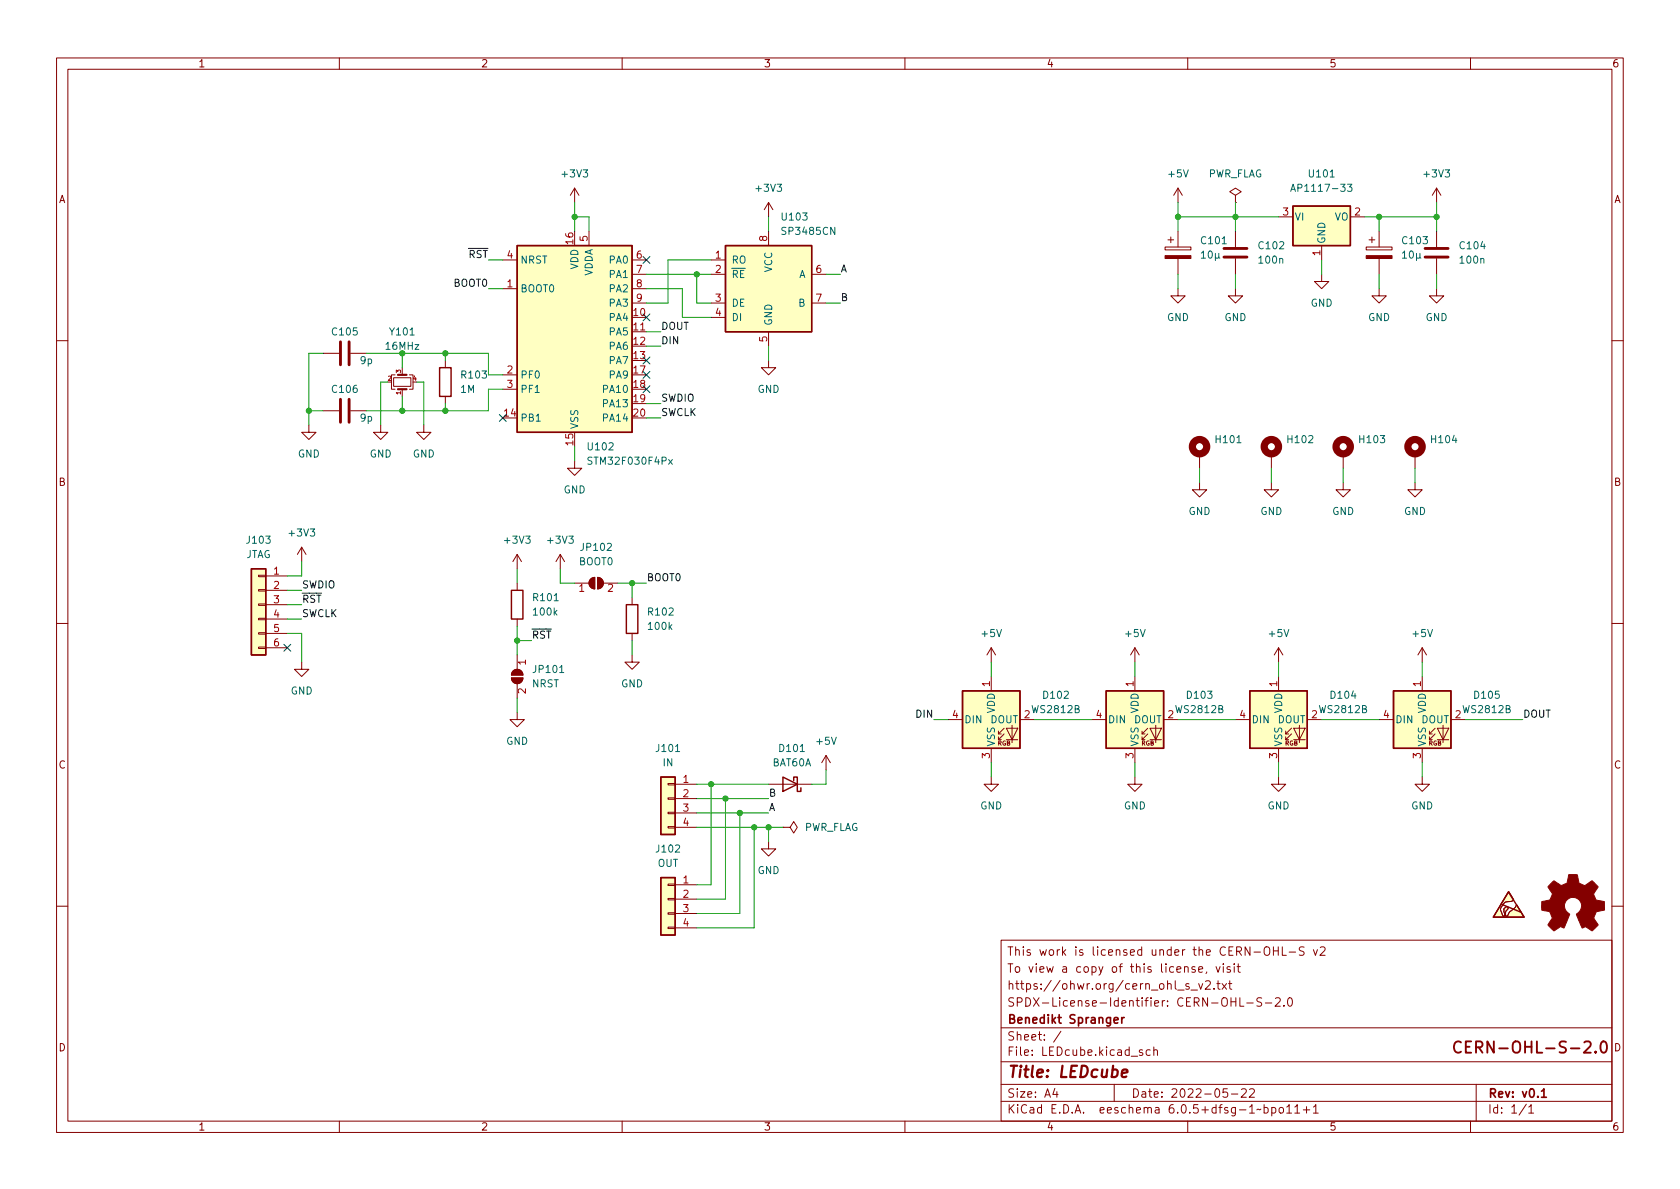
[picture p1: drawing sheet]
<svg xmlns="http://www.w3.org/2000/svg" width="297mm" height="210mm" viewBox="0 0 297 210" stroke-linecap="round" stroke-linejoin="round" font-family="sans-serif">
<g fill="none" stroke="#840000" stroke-width=".18">
<path d="M10 10.2h277v190.1h-277zM12 12.2h273v186.1h-273zM60 10.2v2M110 10.2v2M160 10.2v2M210 10.2v2M260 10.2v2M101.6 33.3l-.8 1.2M101.6 33.3v2.5M101.6 33.3l.8 1.2M135.9 35.8l-.8 1.3M135.9 35.8v2.5"/>
<path d="M135.9 35.8l.8 1.3M208.3 33.3l-.8 1.2M208.3 33.3v2.5M208.3 33.3l.7 1.2M218.4 34.5l1.1-.6-1.1-.6-1 .6 1 .6v1.3M218.4 35.8h.1M226.1 38.3h2.5M238.8 38.3h2.5M254 33.3v2.5M254 33.3l-.8 1.2M254 33.3l.8 1.2M88.9 51h2.5"/>
<path d="M88.9 46h2.5M104.1 40.9v2.5M111.8 51h2.5M111.8 58.7h2.5M111.8 46h2.5M111.8 48.5h2.5M111.8 53.6h2.5M125.7 46h2.6M125.7 48.5h2.6M125.7 53.6h2.6M125.7 56.1h2.6M135.9 40.9v2.5"/>
<path d="M135.9 58.7v2.5M143.5 48.5h2.5M143.5 53.6h2.5M206 43.7h4.6v.5h-4.6zM206.5 42.4h1M207 41.9v1M208.3 51v1.3h1.2l-1.2 1.3-1.3-1.3h1.3M208.3 40.9v2.8M208.3 45.7v2.8M218.4 51v1.3h1.3l-1.3 1.3-1.2-1.3h1.2M218.4 40.9v2.8M218.4 45.7v2.8"/>
<path d="M233.7 48.5v1.3h1.2l-1.2 1.2-1.3-1.2h1.3M233.7 43.4v2.6M241.6 43.7h4.5v.5h-4.5zM242.1 42.4h1M242.6 41.9v1M243.8 51v1.3h1.3l-1.3 1.3-1.2-1.3h1.2M243.8 40.9v2.8M243.8 45.7v2.8M254 51v1.3h1.3l-1.3 1.3-1.3-1.3h1.3M254 40.9v2.8M254 45.7v2.8M10 60.2h2"/>
<path d="M54.6 75.2v1.2h1.3l-1.3 1.3-1.3-1.3h1.3M57.1 62.5h2.8M57.1 72.6h2.8M62 62.5h2.8M62 72.6h2.8M67.3 75.2v1.2h1.3l-1.3 1.3-1.3-1.3h1.3M69.6 66.8h3v1.5h-3zM69.8 66.3h-.6v2.5h.6M71.1 65v1.3M71.1 68.8v1.3M72.4 66.3h.6v2.5h-.6M74.9 75.2v1.2h1.3l-1.3 1.3-1.2-1.3h1.2"/>
<path d="M78.7 63.7v1.3M78.7 70.1v1.3M88.9 66.3h2.5M88.9 68.8h2.5M135.9 63.7v1.3h1.3l-1.3 1.3-1.3-1.3h1.3M285 60.2h2M53.3 96.8l-.7 1.2M53.3 96.8v2.5M53.3 96.8l.8 1.2M91.4 98v2.6M91.4 98l-.7 1.3M91.4 98l.8 1.3"/>
<path d="M99.1 98l-.8 1.3M99.1 98v2.6M99.1 98l.7 1.3M101.6 81.5v1.3h1.3l-1.3 1.3-1.3-1.3h1.3M212.1 85.3v1.3h1.3l-1.3 1.3-1.3-1.3h1.3M212.1 80.3v2.5M224.8 85.3v1.3h1.3l-1.3 1.3-1.3-1.3h1.3M224.8 80.3v2.5M237.5 85.3v1.3h1.3l-1.3 1.3-1.3-1.3h1.3M237.5 80.3v2.5M250.2 85.3v1.3h1.3l-1.3 1.3-1.3-1.3h1.3M250.2 80.3v2.5"/>
<path d="M10 110.2h2M45.7 114.4h1.3v.3h-1.3zM45.7 111.9h1.3v.2h-1.3zM45.7 109.3h1.3v.3h-1.3zM45.7 106.8h1.3v.3h-1.3zM45.7 104.3h1.3v.2h-1.3zM45.7 101.7h1.3v.3h-1.3zM47 101.8h3.8M47 104.4h3.8M47 106.9h3.8M47 109.5h3.8M47 112h3.8"/>
<path d="M47 114.5h3.8M53.3 117.1v1.3h1.3l-1.3 1.2-1.2-1.2h1.2M90.4 119.9h2.1a1.02 1.02 0 0 1-1.1 1 1.02 1.02 0 0 1-1-1zM90.7 118.7a1.02 1.02 0 0 1 1.1-.3 1.02 1.02 0 0 1 .7 1h-2.1zM91.4 103.1v1.3M91.4 109.5v1.2M91.4 115.8v2.6M101.6 103.1h2.5M104.4 102.4l.8-.3v2a1.02 1.02 0 0 1-1-.6 1.02 1.02 0 0 1 .2-1.1zM105.7 102.1v2M105.7 102.1a1.02 1.02 0 0 1 1 1 1.02 1.02 0 0 1-1 1M106.7 103.1h2.5"/>
<path d="M111.8 115.8v1.3h1.2l-1.2 1.3-1.3-1.3h1.3M111.8 105.7v1.2M111.8 112v1.3M175.3 114.5v2.6M175.3 119.6v2.6M175.3 114.5l-.8 1.3M175.3 114.5l.7 1.3M200.7 114.5l-.8 1.3M200.7 114.5v2.6M200.7 119.6v2.6M200.7 114.5l.7 1.3M226.1 114.5l-.8 1.3"/>
<path d="M226.1 114.5v2.6M226.1 119.6v2.6M226.1 114.5l.7 1.3M251.5 114.5v2.6M251.5 119.6v2.6M251.5 114.5l-.8 1.3M251.5 114.5l.7 1.3M285 110.2h2M91.4 126v1.2h1.3l-1.3 1.3-1.2-1.3h1.2M91.4 120.9v2.5M118.1 138.6h1.3v.2h-1.3zM119.4 138.7h3.8"/>
<path d="M135.9 138.7h7.6M146 133.6l-.7 1.3M146 133.6v2.5M146 133.6l.8 1.3M167.6 127.2h2.6M175.3 137.4v1.3h1.2l-1.2 1.2-1.3-1.2h1.3M175.3 132.3v2.6M176.5 129.8h.5M177.5 129.8l-1 1v-.5M177.5 128.8l-1 1v-.5M177.9 128.8h2.1l-1.1 2zM177.9 130.8h2.1"/>
<path d="M178.9 128.3v3M180.3 127.2h2.6M193 127.2h2.6M200.7 137.4v1.3h1.2l-1.2 1.2-1.3-1.2h1.3M200.7 132.3v2.6M201.9 129.8h.5M202.9 129.8l-1 1v-.5M202.9 128.8l-1 1v-.5M203.3 128.8h2.1l-1.1 2zM203.3 130.8h2.1M204.3 128.3v3M205.7 127.2h2.6"/>
<path d="M218.4 127.2h2.6M226.1 137.4v1.3h1.2l-1.2 1.2-1.3-1.2h1.3M226.1 132.3v2.6M227.3 129.8h.5M228.3 129.8l-1 1v-.5M228.3 128.8l-1 1v-.5M228.7 128.8h2.1l-1.1 2zM228.7 130.8h2.1M229.7 128.3v3M231.1 127.2h2.6M243.8 127.2h2.6M251.5 137.4v1.3h1.2l-1.2 1.2-1.3-1.2h1.3"/>
<path d="M251.5 132.3v2.6M252.7 129.8h.5M253.7 129.8l-1 1v-.5M253.7 128.8l-1 1v-.5M254.1 128.8h2.1l-1.1 2zM254.1 130.8h2.1M255.1 128.3v3M256.5 127.2h2.6M118.1 158.9h1.3v.2h-1.3zM118.1 156.3h1.3v.3h-1.3zM118.1 146.2h1.3v.2h-1.3zM118.1 143.6h1.3v.3h-1.3z"/>
<path d="M118.1 141.1h1.3v.2h-1.3zM119.4 156.5h3.8M119.4 159h3.8M119.4 141.2h3.8M119.4 143.8h3.8M119.4 146.3h3.8M135.9 148.8v1.3h1.3l-1.3 1.3-1.3-1.3h1.3M138.4 146.3h1.3l.6-1 .7 1-.7 1-.6-1M138.4 146.3h.1M266.7 157.7l.9 1.4-.3 .3h-.5a1.49 1.49 0 0 0-1.4 1.1l-.1 .5 .5 1 .2-.2-.1-1 .2-.3a.31 .31 0 0 1 .5-.1 .31 .31 0 0 1-.2 .5 .92 .92 0 0 0-.2 1.1 .44 .44 0 0 0 .6-.5l1-.9 .4-.6 1.2 2.2h-5.3zM10 160.2h2M118.1 164h1.3v.2h-1.3z"/>
<path d="M118.1 161.4h1.3v.3h-1.3zM119.4 161.5h3.8M119.4 164.1h3.8M177 166.3h108v32h-108zM210.2 174l-.3-.1-.3 .2 .1 .3 .5 .1v.4h-.6M210.6 175.1h1.1M211.3 171l-.4-.1-.2 .2 .1 .3 .5 .1v.4h-.6M211.9 173.9l.4 1 .3-1M211.9 171.4l.7-.1v-.3l-.5-.1-.2 .2 .1 .8h.6M213.1 173.6l.6-.2 .2 .2 .1 .3-.9 1h.9M213.4 171.9l-.2 .2M214.6 174.8v.1"/>
<path d="M215 170.9l.4 1 .3-1M215.1 173.9h.6M215.4 173.4v1.3l.3 .2M216.1 173.9l.8 1M216.3 170.4v.2M216.3 170.9v1M216.9 173.9l-.8 1M217.2 173.9h.6M217.4 173.4v1.3l.4 .2M217.5 171l-.4-.1-.2 .2 .1 .3 .5 .1v.4h-.6M218.2 170.4v.2M218.2 170.9v1"/>
<path d="M218.7 170.9h.6M218.9 170.4v1.3l.4 .2M219.2 176.4v1.5h.7M220.4 177.4h1.2M223.1 176.5l-.6-.1-.2 .2v.4l.6 .3 .2 .3-.3 .3h-.6M223.6 167.6a.5 .5 0 0 1 .6-.2 .5 .5 0 0 1 .3 .5v.5a.5 .5 0 0 1-.5 .6 .5 .5 0 0 1-.5-.6zM223.7 177.4h1.2M225.1 167.4v1.5M225.1 168.1h.9M225.5 176.6l.6-.2 .2 .2 .1 .3-1 1h1M226 167.4v1.5M226.7 167.4v1.5h.7"/>
<path d="M227 177.8v.1M227.8 176.6l.2-.2a.81 .81 0 0 1 .6 .7 .81 .81 0 0 1-.3 .8h-.2a.81 .81 0 0 1-.3-1.3zM227.9 168.4h1.2M230.6 167.5l-.6-.1-.2 .2v.4l.6 .3 .2 .3-.3 .3h-.6M232.2 167.9l.4 1 .3-1M233.4 167.6l.6-.2 .2 .2 .1 .3-.9 1h.9M285 160.2h2M60 198.3v2M110 198.3v2M160 198.3v2M177 194.8h108M177 191.8h108"/>
<path d="M177 187.8h108M177 181.8h108M186.5 192.5l-.4 1h1M186.9 193v1M187.6 182.4l-1.3 1.9M197 191.8v3M202 185.7l-.4-.1-.2 .2 .1 .3 .5 .1v.4h-.6M203.4 185.7l-.5-.1-.3 .3v.4l.2 .3h.6M204 185.8l.2-.2 .4 .1v.9M204 185.1v1.5M210 198.3v2M217 192.5h-.7l-.1 .7 .2-.1 .5 .1 .2 .2-.1 .5-.2 .1-.6-.1"/>
<path d="M217.7 193.5h1.2M219.5 192.7l.6-.2 .2 .2 .1 .3-1 1h1M220.9 192.7l.6-.2 .2 .2 .1 .3-.9 1h.9M223.5 195.9l.4-.1 .3 .3v.4l-.1 .3h-.6M223.5 195.3v1.5M224.9 195.9l.4-.1 .3 .3v.4l-.2 .3h-.5M224.9 195.8v1.5M226.3 195.9l.3-.1 .3 .3v.4l-.3 .3h-.3l-.2-.3v-.4zM227.5 195.8l.4-.5v1.5M227.5 196.8h.9M228.9 195.8l.5-.5v1.5M228.9 196.8h.9"/>
<path d="M230.4 196.3h1.2M231 195.7v1.1M232.2 195.8l.4-.5v1.5M232.2 196.8h.9M260 198.3v2M261 191.8v6.5M269.9 195.3l-1.3 1.9M270.3 195.8l.4-.5v1.5M270.3 196.8h.9"/>
</g>
<path d="M198.3 179.9v1M198.8 179.9l-.3 .1-.2 .2M197 180.4l.7-.1-.1-.3-.4-.1-.2 .2 .1 .8h.5M272.6 193l.4-.5v1.5M272.6 194h.8" fill="none" stroke="#840000" stroke-width=".3"/>
<path d="M198.4 189.8l.9-.2v-.4l-.6-.1-.3 .3v1l.2 .1 .5-.1" fill="none" stroke="#840000" stroke-width=".4"/>
<path d="M277.7 185.4h1.6M280.1 184.3l.3-.1h.5a.54 .54 0 0 1 .3 .8l-1.2 1.2h1.3M282.1 186l.1 .1-.1 .1-.1-.1 .1-.1v.2M283.3 184.2a.47 .47 0 0 1 .7 .3 1.03 1.03 0 0 1-.5 1.7 1.33 1.33 0 0 1-.2-2z" fill="none" stroke="#840000" stroke-width=".33"/>
<g fill="#ffffc2" stroke="#ffffc2" stroke-width=".18">
<path d="M44.4 100.6h2.6v15.2h-2.6z"/>
<path d="M228.6 36.4h10.2v7h-10.2z"/>
<path d="M266.7 157.7l.9 1.4-.3 .3h-.5a1.49 1.49 0 0 0-1.4 1.1l-.1 .5 .5 1 .2-.2-.1-1 .2-.3a.31 .31 0 0 1 .5-.1 .31 .31 0 0 1-.2 .5 .92 .92 0 0 0-.2 1.1 .44 .44 0 0 0 .6-.5l1-.9 .4-.6 1.2 2.2h-5.3z"/>
<path d="M246.4 122.2h10.1v10.1h-10.1z"/>
<path d="M221 122.2h10.1v10.1h-10.1z"/>
<path d="M116.8 155.2h2.6v10.1h-2.6z"/>
<path d="M116.8 137.4h2.6v10.2h-2.6z"/>
<path d="M91.4 43.4h20.4v33h-20.4z"/>
<path d="M128.3 43.4h15.2v15.3h-15.2z"/>
<path d="M170.2 122.2h10.1v10.1h-10.1z"/>
<path d="M195.6 122.2h10.1v10.1h-10.1z"/>
</g>
<g fill="none" stroke="#840000" stroke-width=".25">
<path d="M228.6 36.4h10.2v7h-10.2zM91.4 43.4h20.4v33h-20.4zM128.3 43.4h15.2v15.3h-15.2zM77.7 65h2.1v5.1h-2.1zM44.4 100.6h2.6v15.2h-2.6zM90.4 104.4h2.1v5.1h-2.1zM110.7 106.9h2.1v5.1h-2.1zM116.8 137.4h2.6v10.2h-2.6zM138.4 137.4l2.6 1.3-2.6 1.2zM140.3 138v-.6h.7v2.5h.6v-.6M170.2 122.2h10.1v10.1h-10.1zM195.6 122.2h10.1v10.1h-10.1z"/>
<path d="M221 122.2h10.1v10.1h-10.1zM246.4 122.2h10.1v10.1h-10.1zM116.8 155.2h2.6v10.1h-2.6zM265.4 159.9l3.5 1.4M266.7 157.7l2.8 4.5h-5.5z"/>
</g>
<path d="M216.4 43.9h4.1M216.4 45.5h4.1M252 43.9h4M252 45.5h4M60.2 60.4v4.1M60.2 70.6v4.1M61.7 60.4v4.1M61.7 70.6v4.1" fill="none" stroke="#840000" stroke-width=".51"/>
<g fill="none" stroke="#006464" stroke-width=".18">
<path d="M228.2 33.8l.4-1.2 .5 1.2M228.3 33.5h.6M238.2 32.6h.8l-.4 .5 .4 .1v.5l-.2 .1-.6-.1M212.4 44.7l.4-.3v1.3M212.4 45.7h.7M213.7 44.5l.2-.1a.68 .68 0 0 1 .5 .6 .68 .68 0 0 1-.5 .7l-.2-.2-.1-.3zM214.9 44.8v1.3M215.5 45.5l.2 .2M215.5 44.8l-.1 .8-.3 .1-.2-.2M248 44.7l.3-.3v1.3M248 45.7h.7M249.3 44.5l.2-.1a.68 .68 0 0 1 .4 .6 .68 .68 0 0 1-.4 .7l-.2-.2-.1-.3z"/>
<path d="M250.5 44.8v1.3M251.1 45.5l.1 .2M251.1 44.8l-.1 .8-.4 .1-.1-.2M118.2 81.3l.7 .8M118.9 81.3l-.7 .8"/>
</g>
<g fill="none" stroke="#840000" stroke-width="1.3">
<circle cx="212.1" cy="79" r="1.27"/>
<circle cx="224.8" cy="79" r="1.27"/>
<circle cx="237.5" cy="79" r="1.27"/>
<circle cx="250.2" cy="79" r="1.27"/>
</g>
<g fill="#840000" stroke="#840000" stroke-width=".18">
<path d="M104.4 102.4l.8-.3v2a1.02 1.02 0 0 1-1-.6 1.02 1.02 0 0 1 .2-1.1z"/>
<path d="M105.7 102.1a1.02 1.02 0 0 1 1 1 1.02 1.02 0 0 1-1 1z"/>
<path d="M274.2 156.3l.6-.6 .8 .6a.62 .62 0 0 0 1.1 0h.2a1.62 1.62 0 0 0 .4-1.4l.1-.2h1.5l.1 .7a.74 .74 0 0 0 .7 1l.5 .2 1.3-.9 1 1.1-.4 .7a.75 .75 0 0 0-.1 1.2l.2 .5 1.5 .2v1.5l-1.4 .3-.1 .1a1.23 1.23 0 0 0-.3 1.2l.7 1-.1 .2-1 .9-.8-.5a.54 .54 0 0 0-.9 0l-1.1-2.4a2.33 2.33 0 0 0 .9-1.9 1.54 1.54 0 0 0-2.5-.7 1.54 1.54 0 0 0 .4 2.6l-1 2.4a.69 .69 0 0 0-1.1 .1l-.6 .4-1.1-1.1 .8-1.1-.3-.6a.71 .71 0 0 0-.9-.7l-.7-.2v-1.5h.4a1.11 1.11 0 0 0 1.3-.8 .72 .72 0 0 0-.2-1.2l-.4-.6z"/>
<path d="M241.6 45.2h4.5v.5h-4.5z"/>
<path d="M90.7 118.7a1.02 1.02 0 0 1 1.1-.3 1.02 1.02 0 0 1 .7 1h-2.1z"/>
<path d="M90.4 119.9h2.1a1.02 1.02 0 0 1-1.1 1 1.02 1.02 0 0 1-1-1z"/>
<path d="M206 45.2h4.6v.5h-4.6z"/>
</g>
<path d="M70.4 68.8h1.5M70.4 66.3h1.5" fill="none" stroke="#840000" stroke-width=".38"/>
<g fill="none" stroke="#009600" stroke-width=".18">
<path d="M101.6 35.8v5.1M101.6 38.3h2.5v2.6M135.9 38.3v2.6M208.3 38.3h17.8M208.3 35.8v5.1M218.4 35.8v5.1M241.3 38.3h12.7M243.8 38.3v2.6M254 35.8v5.1M86.4 51h2.5M86.4 46h2.5M114.3 51h6.3v5.1h5.1"/>
<path d="M114.3 48.5h11.4M114.3 58.7h2.5M123.2 48.5v5.1h2.5M125.7 46h-7.6v7.6h-3.8M146 53.6h2.6M146 48.5h2.6M208.3 48.5v2.5M218.4 48.5v2.5M233.7 46v2.5M243.8 48.5v2.5M254 48.5v2.5M54.6 72.6h2.5"/>
<path d="M57.1 62.5h-2.5v12.7M64.8 62.5h21.6v3.8h2.5M68.6 67.6h-1.3v7.6M71.1 62.5v2.5M71.1 70.1v2.5M73.7 67.6h1.2v7.6M78.7 62.5v1.2M78.7 71.4v1.2M88.9 68.8h-2.5v3.8h-21.6M101.6 79v2.5M114.3 71.4h2.5M114.3 73.9h2.5"/>
<path d="M114.3 61.2h2.5M135.9 61.2v2.5M53.3 99.3v2.5h-2.5M212.1 82.8v2.5M224.8 82.8v2.5M237.5 82.8v2.5M250.2 82.8v2.5M50.8 112h2.5v5.1M50.8 104.4h2.5M50.8 109.5h2.5M50.8 106.9h2.5M91.4 100.6v2.5"/>
<path d="M91.4 110.7v5.1M91.4 113.3h2.6M99.1 100.6v2.5h2.5M109.2 103.1h5.1M111.8 103.1v2.6M111.8 113.3v2.5M175.3 117.1v2.5M200.7 117.1v2.5M226.1 117.1v2.5M251.5 117.1v2.5M91.4 123.4v2.6M123.2 138.7h12.7"/>
<path d="M125.7 138.7v17.8h-2.5M146 136.1v2.6h-2.5M165.1 127.2h2.5M175.3 134.9v2.5M182.9 127.2h10.1M200.7 134.9v2.5M208.3 127.2h10.1M226.1 134.9v2.5M233.7 127.2h10.1M251.5 134.9v2.5M259.1 127.2h10.1M123.2 143.8h12.7"/>
<path d="M123.2 146.3h15.2M123.2 141.2h12.7M128.3 141.2v17.8h-5.1M130.8 143.8v17.7h-7.6M133.3 146.3v17.8h-10.1M135.9 146.3v2.5"/>
</g>
<g fill="none" stroke="#000084" stroke-width=".18">
<path d="M113.7 55.5l1.2 1.2M113.7 45.4l1.2 1.2M114.9 55.5l-1.2 1.2M114.9 45.4l-1.2 1.2M88.3 73.3l1.2 1.2M89.5 73.3l-1.2 1.2M113.7 63.1l1.2 1.3M113.7 65.7l1.2 1.2M113.7 68.2l1.2 1.2M114.9 63.1l-1.2 1.3M114.9 65.7l-1.2 1.2M114.9 68.2l-1.2 1.2"/>
<path d="M50.2 113.9l1.2 1.3M51.4 113.9l-1.2 1.3"/>
</g>
<g fill="#009600" stroke="#009600" stroke-width=".18">
<circle cx="71.1" cy="72.6" r=".46"/>
<circle cx="78.7" cy="72.6" r=".46"/>
<circle cx="71.1" cy="62.5" r=".46"/>
<circle cx="78.7" cy="62.5" r=".46"/>
<circle cx="218.4" cy="38.3" r=".46"/>
<circle cx="208.3" cy="38.3" r=".46"/>
<circle cx="128.3" cy="141.2" r=".46"/>
<circle cx="133.3" cy="146.3" r=".46"/>
<circle cx="130.8" cy="143.8" r=".46"/>
<circle cx="125.7" cy="138.7" r=".46"/>
<circle cx="54.6" cy="72.6" r=".46"/>
<circle cx="111.8" cy="103.1" r=".46"/>
<circle cx="243.8" cy="38.3" r=".46"/>
<circle cx="254" cy="38.3" r=".46"/>
<circle cx="123.2" cy="48.5" r=".46"/>
<circle cx="101.6" cy="38.3" r=".46"/>
<circle cx="91.4" cy="113.3" r=".46"/>
<circle cx="135.9" cy="146.3" r=".46"/>
</g>
<g font-size="2.8" fill="#840000">
<text x="178" y="190.6">Title: LEDcube</text>
<text x="255.8" y="186.2">CERN-OHL-S-2.0</text>
</g>
<g font-size="2.1" fill="#840000">
<text x="178" y="172">To view a copy of this license, visit</text>
<text x="178" y="169">This work is licensed under the CERN-OHL-S v2</text>
<text x="178" y="178">SPDX-License-Identifier: CERN-OHL-S-2.0</text>
<text x="178" y="175">https://ohwr.org/cern_ohl_s_v2.txt</text>
<text x="178" y="184">Sheet: /</text>
<text x="178" y="181">Benedikt Spranger</text>
<text x="178" y="186.7">File: LEDcube.kicad_sch</text>
<text x="178" y="196.9">KiCad E.D.A. eeschema 6.0.5+dfsg-1~bpo11+1</text>
<text x="178" y="194.1">Size: A4</text>
<text x="200" y="194.1">Date: 2022-05-22</text>
<text x="263" y="194.1">Rev: v0.1</text>
<text x="263" y="196.9">Id: 1/1</text>
</g>
<g font-size="1.8" fill="#840000">
<text x="35" y="11.9">1</text>
<text x="85" y="11.9">2</text>
<text x="135" y="11.9">3</text>
<text x="185" y="11.9">4</text>
<text x="235" y="11.9">5</text>
<text x="285" y="11.9">6</text>
<text x="10.3" y="35.9">A</text>
<text x="285.3" y="35.9">A</text>
<text x="10.3" y="85.9">B</text>
<text x="285.3" y="85.9">B</text>
<text x="10.3" y="135.9">C</text>
<text x="285.3" y="135.9">C</text>
<text x="10.3" y="185.9">D</text>
<text x="285.3" y="185.9">D</text>
<text x="35" y="199.9">1</text>
<text x="85" y="199.9">2</text>
<text x="135" y="199.9">3</text>
<text x="185" y="199.9">4</text>
<text x="235" y="199.9">5</text>
<text x="285" y="199.9">6</text>
</g>
<g font-size="1.8" fill="#006464">
<text x="99.5" y="31.4">+3V3</text>
<text x="133.8" y="33.9">+3V3</text>
<text x="206.7" y="31.4">+5V</text>
<text x="213.5" y="31.4">PWR_FLAG</text>
<text x="229.2" y="33.9">AP1117-33</text>
<text x="231.6" y="31.4">U101</text>
<text x="251.9" y="31.4">+3V3</text>
<text x="138.4" y="39">U103</text>
<text x="138.5" y="41.5">SP3485CN</text>
<text x="228.9" y="39">VI</text>
<text x="236" y="39">VO</text>
<text x="91.9" y="46.6">NRST</text>
<text x="102.2" y="47.7" transform="rotate(-90 102.2 47.7)">VDD</text>
<text x="107.8" y="46.6">PA0</text>
<text x="129.3" y="46.6">RO</text>
<text x="212.5" y="43.2">C101</text>
<text x="222.7" y="44.1">C102</text>
<text x="222.7" y="46.6">100n</text>
<text x="234.3" y="43.2" transform="rotate(-90 234.3 43.2)">GND</text>
<text x="248.1" y="43.2">C103</text>
<text x="258.2" y="44.1">C104</text>
<text x="258.3" y="46.6">100n</text>
<text x="91.9" y="51.7">BOOT0</text>
<text x="104.8" y="48.9" transform="rotate(-90 104.8 48.9)">VDDA</text>
<text x="107.8" y="49.1">PA1</text>
<text x="107.8" y="51.7">PA2</text>
<text x="129.3" y="49.1">~{RE}</text>
<text x="136.5" y="48.2" transform="rotate(-90 136.5 48.2)">VCC</text>
<text x="141.2" y="49.1">A</text>
<text x="58.8" y="59.3">C105</text>
<text x="69.1" y="59.3">Y101</text>
<text x="107.8" y="56.8">PA4</text>
<text x="107.8" y="59.3">PA5</text>
<text x="107.8" y="54.2">PA3</text>
<text x="129.3" y="54.2">DE</text>
<text x="129.3" y="56.8">DI</text>
<text x="136.5" y="57.7" transform="rotate(-90 136.5 57.7)">GND</text>
<text x="141.2" y="54.2">B</text>
<text x="206.3" y="56.8">GND</text>
<text x="216.5" y="56.8">GND</text>
<text x="231.7" y="54.2">GND</text>
<text x="241.9" y="56.8">GND</text>
<text x="252" y="56.8">GND</text>
<text x="63.7" y="64.4">9p</text>
<text x="68.3" y="61.8">16MHz</text>
<text x="107.8" y="61.8">PA6</text>
<text x="107.8" y="64.4">PA7</text>
<text x="58.8" y="69.5">C106</text>
<text x="81.5" y="69.5">1M</text>
<text x="81.7" y="66.9">R103</text>
<text x="91.9" y="66.9">PF0</text>
<text x="91.9" y="69.5">PF1</text>
<text x="106.8" y="69.5">PA10</text>
<text x="107.8" y="66.9">PA9</text>
<text x="133.9" y="69.5">GND</text>
<text x="63.7" y="74.5">9p</text>
<text x="91.9" y="74.5">PB1</text>
<text x="102.2" y="75.9" transform="rotate(-90 102.2 75.9)">VSS</text>
<text x="106.8" y="72">PA13</text>
<text x="106.8" y="74.5">PA14</text>
<text x="52.6" y="80.9">GND</text>
<text x="65.3" y="80.9">GND</text>
<text x="73" y="80.9">GND</text>
<text x="104.1" y="79.6">U102</text>
<text x="104.4" y="82.2">STM32F030F4Px</text>
<text x="215.1" y="78.4">H101</text>
<text x="227.8" y="78.4">H102</text>
<text x="240.5" y="78.4">H103</text>
<text x="253.2" y="78.4">H104</text>
<text x="99.6" y="87.2">GND</text>
<text x="51.3" y="94.9">+3V3</text>
<text x="210.1" y="91.1">GND</text>
<text x="222.8" y="91.1">GND</text>
<text x="235.5" y="91.1">GND</text>
<text x="248.2" y="91.1">GND</text>
<text x="43.4" y="98.7">JTAG</text>
<text x="43.8" y="96.1">J103</text>
<text x="89.4" y="96.1">+3V3</text>
<text x="97" y="96.1">+3V3</text>
<text x="102.4" y="99.9">BOOT0</text>
<text x="102.9" y="97.4">JP102</text>
<text x="94.4" y="106.3">R101</text>
<text x="94.4" y="108.8">100k</text>
<text x="114.7" y="108.8">R102</text>
<text x="114.7" y="111.4">100k</text>
<text x="173.7" y="112.6">+5V</text>
<text x="199.1" y="112.6">+5V</text>
<text x="224.5" y="112.6">+5V</text>
<text x="249.9" y="112.6">+5V</text>
<text x="94.4" y="119">JP101</text>
<text x="51.4" y="122.8">GND</text>
<text x="94" y="121.5">NRST</text>
<text x="109.8" y="121.5">GND</text>
<text x="184.6" y="123.6">D102</text>
<text x="210" y="123.6">D103</text>
<text x="235.4" y="123.6">D104</text>
<text x="260.8" y="123.6">D105</text>
<text x="89.5" y="131.7">GND</text>
<text x="144.5" y="131.7">+5V</text>
<text x="170.4" y="127.9">DIN</text>
<text x="175.1" y="127.9">DOUT</text>
<text x="175.9" y="126.2" transform="rotate(-90 175.9 126.2)">VDD</text>
<text x="182.7" y="126.1">WS2812B</text>
<text x="195.8" y="127.9">DIN</text>
<text x="200.5" y="127.9">DOUT</text>
<text x="201.3" y="126.2" transform="rotate(-90 201.3 126.2)">VDD</text>
<text x="208.1" y="126.1">WS2812B</text>
<text x="221.2" y="127.9">DIN</text>
<text x="225.9" y="127.9">DOUT</text>
<text x="226.7" y="126.2" transform="rotate(-90 226.7 126.2)">VDD</text>
<text x="233.5" y="126.1">WS2812B</text>
<text x="246.6" y="127.9">DIN</text>
<text x="251.3" y="127.9">DOUT</text>
<text x="252.1" y="126.2" transform="rotate(-90 252.1 126.2)">VDD</text>
<text x="258.9" y="126.1">WS2812B</text>
<text x="116.1" y="133">J101</text>
<text x="117.2" y="135.5">IN</text>
<text x="136.6" y="135.5">BAT60A</text>
<text x="137.9" y="133">D101</text>
<text x="175.9" y="132.1" transform="rotate(-90 175.9 132.1)">VSS</text>
<text x="201.3" y="132.1" transform="rotate(-90 201.3 132.1)">VSS</text>
<text x="226.7" y="132.1" transform="rotate(-90 226.7 132.1)">VSS</text>
<text x="252.1" y="132.1" transform="rotate(-90 252.1 132.1)">VSS</text>
<text x="173.3" y="143.1">GND</text>
<text x="198.7" y="143.1">GND</text>
<text x="224.1" y="143.1">GND</text>
<text x="249.5" y="143.1">GND</text>
<text x="142.1" y="146.9">PWR_FLAG</text>
<text x="116.1" y="150.7">J102</text>
<text x="116.2" y="153.3">OUT</text>
<text x="133.9" y="154.6">GND</text>
</g>
<g font-size="1.8" fill="#a90000">
<text x="226.8" y="38.1">3</text>
<text x="239.5" y="38.1">2</text>
<text x="89.7" y="45.7">4</text>
<text x="101.3" y="43.1" transform="rotate(-90 101.3 43.1)">16</text>
<text x="103.9" y="42.7" transform="rotate(-90 103.9 42.7)">5</text>
<text x="112.5" y="45.7">6</text>
<text x="126.5" y="45.7">1</text>
<text x="135.6" y="42.7" transform="rotate(-90 135.6 42.7)">8</text>
<text x="233.4" y="45.2" transform="rotate(-90 233.4 45.2)">1</text>
<text x="89.7" y="50.8">1</text>
<text x="112.5" y="48.3">7</text>
<text x="112.5" y="50.8">8</text>
<text x="112.5" y="53.3">9</text>
<text x="126.5" y="48.3">2</text>
<text x="126.5" y="53.3">3</text>
<text x="144.3" y="48.3">6</text>
<text x="144.3" y="53.3">7</text>
<text x="112" y="55.9">10</text>
<text x="112" y="58.4">11</text>
<text x="126.5" y="55.9">4</text>
<text x="112" y="61">12</text>
<text x="112" y="63.5">13</text>
<text x="135.6" y="60.4" transform="rotate(-90 135.6 60.4)">5</text>
<text x="89.7" y="66">2</text>
<text x="89.7" y="68.6">3</text>
<text x="112" y="66">17</text>
<text x="112" y="68.6">18</text>
<text x="112" y="71.1">19</text>
<text x="89.2" y="73.7">14</text>
<text x="112" y="73.7">20</text>
<text x="101.3" y="78.7" transform="rotate(-90 101.3 78.7)">15</text>
<text x="48.4" y="101.6">1</text>
<text x="48.4" y="104.1">2</text>
<text x="48.4" y="106.7">3</text>
<text x="102.4" y="104.6">1</text>
<text x="107.5" y="104.6">2</text>
<text x="48.4" y="109.2">4</text>
<text x="48.4" y="111.8">5</text>
<text x="48.4" y="114.3">6</text>
<text x="93" y="117.6" transform="rotate(-90 93 117.6)">1</text>
<text x="93" y="122.7" transform="rotate(-90 93 122.7)">2</text>
<text x="175" y="121.4" transform="rotate(-90 175 121.4)">1</text>
<text x="200.4" y="121.4" transform="rotate(-90 200.4 121.4)">1</text>
<text x="225.8" y="121.4" transform="rotate(-90 225.8 121.4)">1</text>
<text x="251.2" y="121.4" transform="rotate(-90 251.2 121.4)">1</text>
<text x="168.4" y="127">4</text>
<text x="181.1" y="127">2</text>
<text x="193.8" y="127">4</text>
<text x="206.5" y="127">2</text>
<text x="219.2" y="127">4</text>
<text x="231.9" y="127">2</text>
<text x="244.6" y="127">4</text>
<text x="257.3" y="127">2</text>
<text x="175" y="134.1" transform="rotate(-90 175 134.1)">3</text>
<text x="200.4" y="134.1" transform="rotate(-90 200.4 134.1)">3</text>
<text x="225.8" y="134.1" transform="rotate(-90 225.8 134.1)">3</text>
<text x="251.2" y="134.1" transform="rotate(-90 251.2 134.1)">3</text>
<text x="120.8" y="138.4">1</text>
<text x="120.8" y="141">2</text>
<text x="120.8" y="143.5">3</text>
<text x="120.8" y="146">4</text>
<text x="120.8" y="156.2">1</text>
<text x="120.8" y="158.7">2</text>
<text x="120.8" y="161.3">3</text>
<text x="120.8" y="163.8">4</text>
</g>
<g font-size="1.8" fill="#0f0f0f">
<text x="81.4" y="45.6">~{RST}</text>
<text x="80.3" y="50.7">BOOT0</text>
<text x="148.6" y="48.2">A</text>
<text x="148.6" y="53.2">B</text>
<text x="116.8" y="58.3">DOUT</text>
<text x="116.8" y="60.9">DIN</text>
<text x="116.8" y="71">SWDIO</text>
<text x="116.8" y="73.6">SWCLK</text>
<text x="53.3" y="106.6">~{RST}</text>
<text x="53.3" y="104">SWDIO</text>
<text x="114.3" y="102.8">BOOT0</text>
<text x="53.3" y="109.1">SWCLK</text>
<text x="94" y="112.9">~{RST}</text>
<text x="162.1" y="126.9">DIN</text>
<text x="269.2" y="126.9">DOUT</text>
<text x="135.9" y="143.4">A</text>
<text x="135.9" y="140.9">B</text>
</g>
<g font-size="1.1" fill="#a90000">
<text x="70.9" y="65.9" transform="rotate(-90 70.9 65.9)">3</text>
<text x="68.6" y="67.3">2</text>
<text x="70.9" y="69.8" transform="rotate(-90 70.9 69.8)">1</text>
<text x="73" y="67.3">4</text>
</g>
<g font-size="1.1" fill="#840000">
<text x="176.4" y="131.8">RGB</text>
<text x="201.8" y="131.8">RGB</text>
<text x="227.2" y="131.8">RGB</text>
<text x="252.6" y="131.8">RGB</text>
</g>
</svg>
